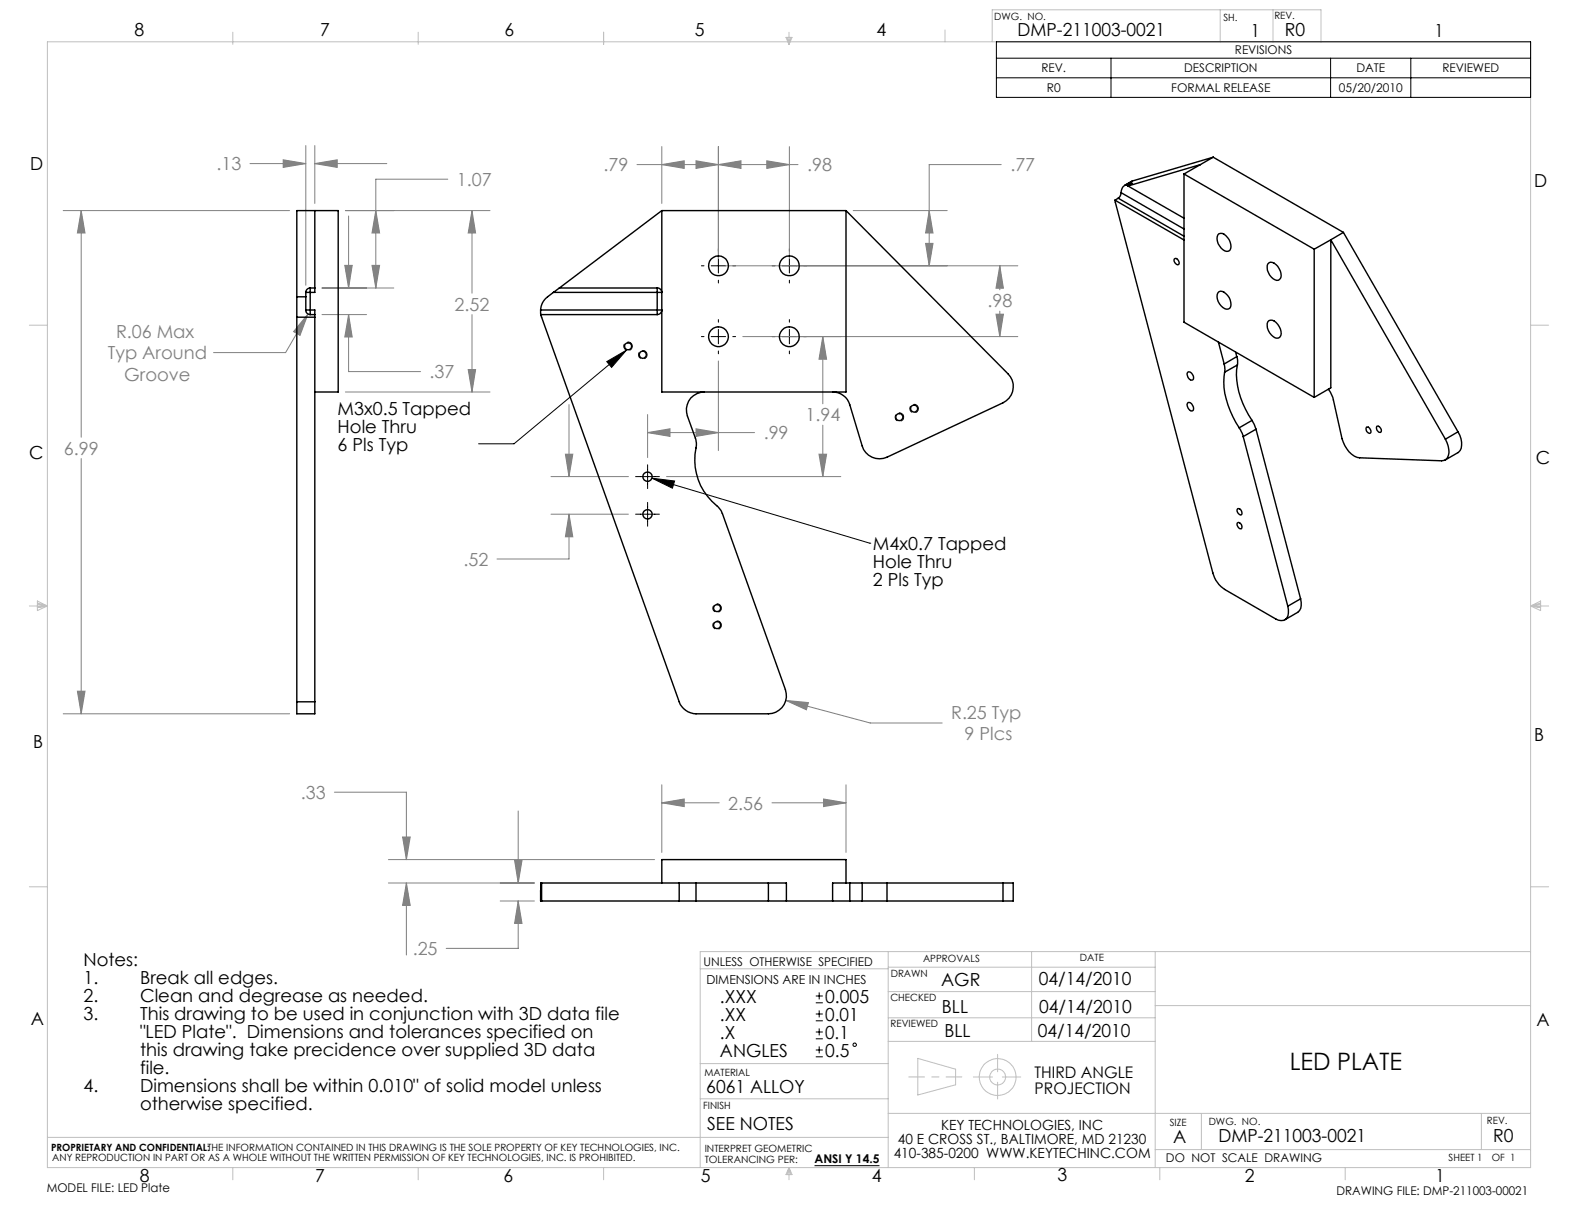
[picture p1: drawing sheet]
<svg xmlns="http://www.w3.org/2000/svg" width="279mm" height="216mm" viewBox="0 0 279 216" stroke-linecap="round" stroke-linejoin="round" font-family="sans-serif">
<g fill="none" stroke="#c0c0c0" stroke-width=".18">
<path d="M8.4 7.4h261.6v198.6h-261.6zM41.1 5.7v2.1M73.8 5.7v2.1M106.5 5.7v2.1M138.6 6.6h1.1l-.5 1.2zM138.9 6.6l.3 1.2M139.2 5.7v2.1M139.5 6.6l-.3 1.2M166.7 5.3v2.1M175 7.4v-5.7h58v5.7M215.2 1.7v5.7M224.5 1.7v5.7"/>
<path d="M5.2 57.4h3.2M270 57.4h3.2M5.2 106.9h3.2M6.6 106l1.8 .9-1.8 .8zM6.6 106.4l1.8 .5M6.6 106.6l1.8 .3M8.4 106.9l-1.8 .2M270 106.9h3.2M270 106.9l1.7 .2M270 106.9l1.7-.9v1.7zM271.7 106.6l-1.7 .3M271.7 106.4l-1.7 .5"/>
<path d="M5.2 156.4h3.2M270 156.4h3.2M123.5 170.9h33.2M156.7 167.9v38.1M156.7 179.5h47.1M156.7 174.9h47.1M156.7 170.6h47.1M182 167.9v15.8M203.8 167.9v38.1M203.8 177.4h66.2M270 167.9h-146.5v38.1M123.5 193.8h33.2"/>
<path d="M123.5 187.6h33.2M156.7 196.4h113.3M156.7 183.7h47.1M161.9 186.7l6.7 1.9v2.7l-6.7 1.8zM171.7 190h3.3M176 186v3.1M176 190.9v3M176.8 190h3.3M211.9 196.4v6.4M261.3 196.4v6.4M8.4 200.6h148.3M41.1 206v2.1"/>
<path d="M73.8 206v2.1M106.5 206v2.1M139.2 206v2.1M139.2 206l.5 1.2h-1.1zM139.2 206l-.3 1.2M139.2 206l.3 1.2M171.9 206v2.1M203.8 202.8h66.2M204.6 206v2.1M237.3 206v2.1"/>
<circle cx="176" cy="190" r="1.4"/>
<circle cx="176" cy="190" r="3.2"/>
</g>
<path d="M169.7 190h-9.4" fill="none" stroke="#c0c0c0" stroke-width=".18" stroke-dasharray="15.2 1.3 1.3 1.3" stroke-dashoffset="12.5"/>
<path d="M111.5 61.1a.76 .76 0 0 0-.9-.8 .76 .76 0 0 0-.4 1.2 .76 .76 0 0 0 1.2-.1l.1-.3M114.1 62.6a.75 .75 0 0 0-1.1-.6 .75 .75 0 0 0 0 1.3 .75 .75 0 0 0 1.1-.6v-.1M159.4 73.6a.75 .75 0 0 0-1.2-.6 .75 .75 0 0 0 0 1.3 .75 .75 0 0 0 1.2-.6v-.1M162 72.1a.75 .75 0 0 0-1.1-.7 .75 .75 0 0 0-.1 1.3 .75 .75 0 0 0 1.2-.4v-.2M127.2 107.3a.75 .75 0 0 0-1-.7 .75 .75 0 0 0-.2 1.3 .75 .75 0 0 0 1.2-.4v-.2M127.2 110.3a.75 .75 0 0 0-1-.7 .75 .75 0 0 0-.2 1.3 .75 .75 0 0 0 1.2-.4v-.2" fill="none" stroke="#000" stroke-width=".18" stroke-dasharray="1.3 .6" stroke-linecap="butt"/>
<g fill="none" stroke="#000" stroke-width=".18">
<path d="M175.8 7.4h94.2v9.8h-94.2zM175.8 10.3h94.2M175.8 13.7h94.2M196 10.3v6.9M234.7 10.3v6.9M248.8 10.3v6.9M123.7 46.9h.5M123.7 59.4h.5M125.4 46.9h2.6M125.4 59.4h2.6M126.7 43.9v.4M126.7 45.6v2.6"/>
<path d="M126.7 49.4v.5M126.7 56.4v.4M126.7 58.1v2.5M129.3 46.9h.5M129.3 59.4h.5M136.2 46.9h.5M136.2 59.4h.5M138 46.9h2.5M138 59.4h2.5M139.2 43.9v.4M139.2 45.6v2.6M139.2 49.4v.5"/>
<path d="M139.2 56.4v.4M139.2 58.1v2.5M141.8 46.9h.4M141.8 59.4h.4M107 63.8l3.5-2-2.6 3zM110.5 61.8l-19.8 16.5h-6.3M126.7 61.9v.5M139.2 61.9v.5M112.1 90.7h4.2M112.1 84.1h4.2M114.2 82v4.2M114.2 88.6v4.2"/>
<path d="M115 84.3l4 .5-.4 1.3zM115 84.3l38.4 11.5M153.4 95.8h.1"/>
</g>
<g fill="none" stroke="#808080" stroke-width=".18">
<path d="M11.1 37.1h40M14.3 37.1l.7 4h-1.3zM14.3 37.1v40M44.1 28.9h9.8M50 28.2l3.9 .7-3.9 .6zM53.9 25.7v24.6M55.5 28.9l4-.7v1.3zM55.5 25.7v10.2M55.5 28.9h12.7M60.9 37.1h25.5M61.5 38.1v12.7M66.3 37.1l.7 4h-1.4z"/>
<path d="M79 31.6h-12.7v19.2M83.3 37.1l.6 4h-1.3zM83.3 37.1v14.6M112.4 29h28.4M116.7 29l4-.6v1.3zM116.7 25.9v10M122.8 28.4l3.9 .6-3.9 .7zM126.7 29l4-.6v1.3zM126.7 25.9v19.7M135.3 28.4l3.9 .6-3.9 .7zM139.2 25.9v19.7M150.5 37.1h16.6"/>
<path d="M163.9 37.1l.7 4h-1.3zM176.6 29h-12.7v17.9M54.3 55.4l-1.4 3.8-1.1-.7zM54.3 55.4l-3.9 6.8h-12.7M56.8 50.8h12.7M56.8 55.5h7.9M60.8 46.8h1.3l-.6 4zM61.5 55.5l.6 3.9h-1.3zM61.5 55.5v10h12.7M65.6 46.8h1.4l-.7 4zM83.3 55.5v13.6M128 46.9h51.5"/>
<path d="M131 59.4h48.5M145.1 59.4l.7 4h-1.3zM145.1 59.4v11.8M163.3 42.9h1.3l-.7 4zM175.7 55.4h1.3l-.6 4zM176.4 46.9l.6 3.9h-1.3zM176.4 46.9v4.2M176.4 54.9v4.5M60.9 69.1h25.5M82.6 65.2h1.3l-.6 3.9zM100.4 71.4v12.7M114.2 76.3l4-.7v1.4z"/>
<path d="M114.2 73.1v7.6M114.2 76.3h18.9M122.8 75.6l3.9 .7-3.9 .7zM126.7 63.7v15.8M145.1 75v9.1M14.3 80.9v45M97.2 84.1h13.6M97.2 90.7h13.6M99.7 80.1h1.3l-.6 4zM100.4 90.7l.6 4h-1.3zM100.4 90.7v7.9h-12.7M117.6 84.1h30.7"/>
<path d="M144.5 80.1h1.3l-.7 4zM11.1 125.9h40M13.7 121.9h1.3l-.7 4zM59 139.7h12.7v11.9M116.7 138.4v12M138.6 123.5l4 .4-.4 1.3zM138.6 123.5l14.9 4h12.7M149.2 138.4v12M68.5 155.8h25.8M68.5 151.6h47M71 147.6h1.4l-.7 4zM71.7 155.8l.7 3.9h-1.4z"/>
<path d="M71.7 155.8v12.7M88.2 158.9h6.1M90.8 151.8h1.3l-.7 4zM91.4 158.9l.7 4h-1.3zM91.4 158.9v8.4h-12.7M91.4 143.1v12.7M116.7 141.6l4-.7v1.4zM116.7 141.6h10.2M136.2 141.6h13M145.3 140.9l3.9 .7-3.9 .7z"/>
</g>
<path d="M107 63.8l3.5-2-2.6 3zM115 84.3l4 .5-.4 1.3z" fill="#000"/>
<path d="M138.6 123.5l3.6 1.7 .4-1.3zM116.7 29l4-.6v1.3zM122.8 28.4l3.9 .6-3.9 .7zM163.9 37.1l.7 4h-1.3zM163.3 42.9h1.3l-.7 4zM126.7 29l4-.6v1.3zM135.3 28.4l3.9 .6-3.9 .7zM176.4 46.9l.6 3.9h-1.3zM175.7 55.4h1.3l-.6 4zM99.7 80.1h1.3l-.6 4zM100.4 90.7l.6 4h-1.3zM114.2 76.3l4-.7v1.4zM122.8 75.6l3.9 .7-3.9 .7zM145.1 59.4l.7 4h-1.3zM144.5 80.1h1.3l-.7 4zM90.8 151.8h1.3l-.7 4zM91.4 158.9l.7 4h-1.3zM116.7 141.6l4-.7v1.4zM145.3 140.9l3.9 .7-3.9 .7zM71 147.6h1.4l-.7 4zM71.7 155.8l.7 3.9h-1.4zM14.3 37.1l.7 4h-1.3zM13.7 121.9h1.3l-.7 4zM54.3 55.4l-2.5 3.1 1.1 .7zM55.5 28.9l4-.7v1.3zM50 28.2l3.9 .7-3.9 .6zM66.3 37.1l.7 4h-1.4zM65.6 46.8h1.4l-.7 4zM60.8 46.8h1.3l-.6 4zM61.5 55.5l.6 3.9h-1.3zM83.3 37.1l.6 4h-1.3zM82.6 65.2h1.3l-.6 3.9z" fill="#808080"/>
<g fill="none" stroke="#000" stroke-width=".25">
<path d="M55.5 37.1v13.7M116.7 37.1v32h32.5v-32M116.7 37.1h32.5M116.7 37.1l-18 13.7M149.2 37.1l28.6 28.8a3.2 3.2 0 0 1-.9 5.1l-20.4 9.6a3.2 3.2 0 0 1-4.4-1.9l-2.2-7.3a3.2 3.2 0 0 0-3-2.3M196.7 35.3l17.2 65.7a5.2 5.2 0 0 0 2.1 3l9 5.2a1.34 1.34 0 0 0 1.5 .2 1.34 1.34 0 0 0 .8-1.3l-.1-1.2M196.7 35.3l12.1 7M197.2 35l-.5 .3M197.2 35l11.6 6.7M197.7 34l-.1 .5-.4 .5M197.7 34l11.1 6.4M198.6 32.6a1.37 1.37 0 0 0-.9 1.4"/>
<path d="M199 32.8l9.8 5.7M199.4 32.4l.3-.1-.2 .2M199.4 32.4l-.8 .2M199.4 32.4l.1 .1M199.5 32.5l-.5 .3M199.7 31.9l-1.3 .8M199.7 31.9l-1.1 .7M208.8 30.7l23 13.3M208.8 30.7v26.1l23 13.3M211.7 29l-2.9 1.7M211.7 29l-12.7 3.8M214 27.7l-2.3 1.3"/>
<path d="M214 27.7l23 13.3M214 27.7l-14.3 4.2M52.4 52.4v3.6M52.4 52.4v-15.3h7.3v32h-4.2M52.4 56h3.1M52.4 52.4h1.5M52.4 56v67.8M53.9 52.4v2.3M53.9 54.7a.78 .78 0 0 0 .8 .8M53.9 51.6h.8M53.9 54.7h.8M53.9 51.6v.8"/>
<path d="M54.7 50.8a.77 .77 0 0 0-.8 .8M54.7 54.7v.8M54.7 50.8v.8M54.7 54.7h.8v.8M54.7 55.5h.8M54.7 50.8h.8M54.7 51.6v3.1M55.5 55.5v.5M55.5 50.8v.8h-.8M55.5 56v67.8M95.4 54.7v.8M95.4 54.7h20.5"/>
<path d="M95.4 55.5l24.4 68.3a3.3 3.3 0 0 0 3 2.1h12.7a3.2 3.2 0 0 0 3-4.3l-11.1-31-.5-1a10.9 10.9 0 0 1-4.1-11.2l-.1-.9-1.5-4.1a3.2 3.2 0 0 1 3-4.3M95.4 55.5h20.5M97.6 51.6l-1 .8a3 3 0 0 0-1.2 2.3M97.6 51.6h18.3M98.7 50.8l-1.1 .8M98.7 50.8h17.2M115.9 54.7h.3a.29 .29 0 0 1 .5 0 .29 .29 0 0 1-.1 .4l-.2 .3-.5 .1M115.9 50.8a.68 .68 0 0 1 .8 .8h-.8M115.9 54.7v.8M115.9 50.8v.8M115.9 51.6v3.1M207.1 45.7a.62 .62 0 0 1 .8 .2 .62 .62 0 0 1 0 .8l-.4-.1-.3-.3z"/>
<path d="M215 41.2a1.56 1.56 0 0 1 1.8 1.1 1.41 1.41 0 0 1-.1 2 1.94 1.94 0 0 1-2-1.8 1.3 1.3 0 0 1 .3-1.3zM215 51.5a1.58 1.58 0 0 1 1.8 1 1.41 1.41 0 0 1-.1 2 1.95 1.95 0 0 1-2-1.7 1.25 1.25 0 0 1 .3-1.3zM223.8 46.4a1.51 1.51 0 0 1 1.8 1 1.39 1.39 0 0 1-.1 2 2.22 2.22 0 0 1-1.9-2.8zM223.8 56.6a1.51 1.51 0 0 1 1.8 1 1.37 1.37 0 0 1-.1 2 2 2 0 0 1-1.9-1.7 1.21 1.21 0 0 1 .2-1.3zM231.8 44v26.1M234.7 42.3v26.1l-2.9 1.7M234.7 42.3l20.3 35.2M234.7 42.3l-2.9 1.7M237 41l-2.3 1.3M237 41l20.2 35.2M209.5 65.6a.93 .93 0 0 1 .9 1.4 .93 .93 0 0 1-.9-1.4zM209.5 71a.97 .97 0 0 1 .9 1.5 .97 .97 0 0 1-.9-1.5z"/>
<path d="M214.9 60.4v.1M214.9 60.5l1 3.7M215 60.4l-.1 .1M215.9 64.2l.2 1-.1 .5M216 65.7a14.2 14.2 0 0 0 2.6 9.8M217.9 62.1l.3 .8M218.2 62.9l.1 .6v.9M218.2 62.9l-2.3 1.3M218.3 64.4a13.6 13.6 0 0 0 2.5 9.8M218.3 64.4l-2.3 1.3M218.6 75.5l.7 1.5M219.3 77l7.9 29.9"/>
<path d="M220.8 74.2l.7 1.5M220.8 74.2l-2.2 1.3M221.5 75.7l-2.2 1.3M221.5 75.7l7.9 29.9M234.3 68.7l.8 1.4 1.6 7.3a4.3 4.3 0 0 0 3.1 3.4l14.5 .5a1.47 1.47 0 0 0 1.3-2l-.6-1.8M241.1 75.3a.74 .74 0 0 1 .6 1.1 .72 .72 0 0 1-.6-1.1zM242.9 75.2a.72 .72 0 0 1 .6 1.1 .74 .74 0 0 1-.6-1.1zM257.2 76.2a3.4 3.4 0 0 1 .4 3.2l-.4 .4-2.3 1.3M257.2 76.2l-2.2 1.3M218.2 92.3l.1-.1a.72 .72 0 0 1 .7 1.1 .77 .77 0 0 1-.8-1zM218.3 89.7a.74 .74 0 0 1 .7 1.1 .72 .72 0 0 1-.7-1.1zM229.4 105.6a1.97 1.97 0 0 1-.5 2.4l-2.3 1.3"/>
<path d="M229.4 105.6l-2.2 1.3M52.4 123.8v2.1h3.1v-2.1M52.4 123.8h3.1M95.5 155.8h-.1v1.2v1.9h.1M95.5 158.9h24.3M95.5 155.8h24.3M95.5 155.8v3.1M116.7 155.8v-4.2h32.5v4.2M119.8 158.9h3M119.8 155.8h3M119.8 155.8v3.1M122.8 158.9h12.7"/>
<path d="M122.8 155.8v3.1M122.8 155.8h12.7M135.5 158.9h3.2M135.5 155.8h3.2v3.1M135.5 155.8v3.1M138.7 158.9h8.2M146.9 158.9h3M149.9 155.8h-3v3.1M149.9 158.9h2.2M149.9 155.8h2.2M149.9 155.8v3.1M152.1 155.8h4.4"/>
<path d="M152.1 158.9h4.4M152.1 155.8v3.1M156.5 158.9h20.4M156.5 155.8h20.4M156.5 155.8v3.1M176.9 155.8h1.8v3.1h-1.8M176.9 155.8v3.1"/>
<circle cx="126.7" cy="59.4" r="1.74"/>
<circle cx="126.7" cy="46.9" r="1.74"/>
<circle cx="139.2" cy="59.4" r="1.76"/>
<circle cx="139.2" cy="46.9" r="1.76"/>
<circle cx="110.8" cy="61.1" r=".62"/>
<circle cx="113.4" cy="62.6" r=".63"/>
<circle cx="158.6" cy="73.6" r=".62"/>
<circle cx="161.2" cy="72.1" r=".63"/>
<circle cx="114.2" cy="90.7" r=".83"/>
<circle cx="114.2" cy="84.1" r=".83"/>
<circle cx="126.5" cy="110.3" r=".62"/>
<circle cx="126.5" cy="107.3" r=".62"/>
</g>
<g fill="none" stroke="#000" stroke-width=".18">
<path d="M143.9 176.9h1.2M143.9 175.7h1.2M143.9 178.9h1.2M144.5 175v1.3M144.5 178.2v1.3M143.9 180.1h1.2M143.9 183.2h1.2M143.9 182h1.2M143.9 186.4h1.2M143.9 185.2h1.2M144.5 181.4v1.2M144.5 184.6v1.2"/>
<path d="M143.7 205.6h11.4"/>
<circle cx="150.8" cy="184.3" r=".31"/>
</g>
<text font-size="4.2" x="227.5" y="188.7">LED PLATE</text>
<g font-size="3.2">
<text x="23.7" y="6.3">8</text>
<text x="56.5" y="6.4">7</text>
<text x="89" y="6.4">6</text>
<text x="122.6" y="6.4">5</text>
<text x="154.6" y="6.3">4</text>
<text x="179.5" y="6.4">DMP-211003-0021</text>
<text x="220.6" y="6.5">1</text>
<text x="226.6" y="6.4">R0</text>
<text x="253" y="6.6">1</text>
<text x="5.3" y="30">D</text>
<text x="270.6" y="32.9">D</text>
<text x="59.5" y="73.1">M3x0.5 Tapped</text>
<text x="59.5" y="76.3">Hole Thru</text>
<text x="5.2" y="81">C</text>
<text x="59.5" y="79.5">6 Pls Typ</text>
<text x="270.9" y="81.9">C</text>
<text x="154" y="97">M4x0.7 Tapped</text>
<text x="154" y="100.2">Hole Thru</text>
<text x="154" y="103.4">2 Pls Typ</text>
<text x="5.8" y="132">B</text>
<text x="270.6" y="130.7">B</text>
<text x="14.7" y="170.3">Notes:</text>
<text x="14.7" y="173.5">1.</text>
<text x="24.7" y="173.5">Break all edges.</text>
<text x="166" y="173.9">AGR</text>
<text x="183.2" y="173.8">04/14/2010</text>
<text x="14.7" y="176.7">2.</text>
<text x="14.7" y="179.8">3.</text>
<text x="24.7" y="176.7">Clean and degrease as needed.</text>
<text x="24.7" y="179.8">This drawing to be used in conjunction with 3D data file</text>
<text x="127" y="176.9">.XXX</text>
<text x="145.6" y="176.9">0.005</text>
<text x="166.2" y="178.8">BLL</text>
<text x="183.3" y="178.6">04/14/2010</text>
<text x="5.4" y="180.9">A</text>
<text x="24.7" y="183">&quot;LED Plate&quot;. Dimensions and tolerances specified on</text>
<text x="127" y="180.1">.XX</text>
<text x="127" y="183.2">.X</text>
<text x="145.6" y="180">0.01</text>
<text x="145.6" y="183.2">0.1</text>
<text x="166.6" y="182.9">BLL</text>
<text x="183" y="183">04/14/2010</text>
<text x="271" y="181">A</text>
<text x="24.7" y="186.2">this drawing take precidence over supplied 3D data</text>
<text x="24.7" y="189.4">file.</text>
<text x="127" y="186.4">ANGLES</text>
<text x="145.6" y="186.4">0.5</text>
<text x="14.7" y="192.5">4.</text>
<text x="24.7" y="192.5">Dimensions shall be within 0.010&quot; of solid model unless</text>
<text x="24.7" y="195.7">otherwise specified.</text>
<text x="124.6" y="192.8">6061 ALLOY</text>
<text x="124.7" y="199.4">SEE NOTES</text>
<text x="207" y="201.6">A</text>
<text x="214.9" y="201.5">DMP-211003-0021</text>
<text x="263.4" y="201.4">R0</text>
<text x="24.7" y="208.4">8</text>
<text x="55.6" y="208.5">7</text>
<text x="88.8" y="208.4">6</text>
<text x="123.6" y="208.4">5</text>
<text x="153.8" y="208.4">4</text>
<text x="186.6" y="208.3">3</text>
<text x="219.6" y="208.4">2</text>
<text x="253.2" y="208.5">1</text>
</g>
<g font-size="3.2" fill="#808080">
<text x="38.2" y="30">.13</text>
<text x="80.6" y="32.8">1.07</text>
<text x="106.4" y="30.2">.79</text>
<text x="142.4" y="30.2">.98</text>
<text x="178.2" y="30.2">.77</text>
<text x="20.5" y="59.6">R.06 Max</text>
<text x="80.2" y="54.8">2.52</text>
<text x="174.2" y="54.2">.98</text>
<text x="19" y="63.4">Typ Around</text>
<text x="21.9" y="67.2">Groove</text>
<text x="75.8" y="66.7">.37</text>
<text x="134.7" y="77.5">.99</text>
<text x="142.1" y="74.3">1.94</text>
<text x="11.3" y="80.2">6.99</text>
<text x="81.8" y="99.8">.52</text>
<text x="167.8" y="126.8">R.25 Typ</text>
<text x="170.1" y="130.6">9 Plcs</text>
<text x="53.1" y="140.9">.33</text>
<text x="128.5" y="142.8">2.56</text>
<text x="72.8" y="168.5">.25</text>
</g>
<g font-size="2.8">
<text x="182.5" y="190.1">THIRD ANGLE</text>
<text x="182.5" y="192.9">PROJECTION</text>
</g>
<g font-size="2.5">
<text x="158.4" y="201.9">40 E CROSS ST., BALTIMORE, MD 21230</text>
<text x="166" y="199.4">KEY TECHNOLOGIES, INC</text>
<text x="157.6" y="204.3">410-385-0200 WWW.KEYTECHINC.COM</text>
</g>
<text font-size="2.2" x="124.6" y="173.7">DIMENSIONS ARE IN INCHES</text>
<g font-size="2.1">
<text x="217.8" y="9.6">REVISIONS</text>
<text x="183.7" y="12.8">REV.</text>
<text x="184.7" y="16.2">R0</text>
<text x="206.6" y="16.2">FORMAL RELEASE</text>
<text x="208.9" y="12.8">DESCRIPTION</text>
<text x="236.2" y="16.2">05/20/2010</text>
<text x="239.3" y="12.8">DATE</text>
<text x="254.4" y="12.8">REVIEWED</text>
<text x="124.1" y="170.3">UNLESS OTHERWISE SPECIFIED</text>
<text x="143.7" y="205.2">ANSI Y 14.5</text>
<text x="205.7" y="205">DO NOT SCALE DRAWING</text>
<text x="8.2" y="210.3">MODEL FILE: LED Plate</text>
<text x="235.7" y="210.7">DRAWING FILE: DMP-211003-00021</text>
</g>
<g font-size="1.8">
<text x="175.4" y="3.5">DWG. NO.</text>
<text x="215.8" y="3.6">SH.</text>
<text x="224.8" y="3.3">REV.</text>
<text x="157.1" y="172.3">DRAWN</text>
<text x="162.8" y="169.7">APPROVALS</text>
<text x="190.5" y="169.5">DATE</text>
<text x="157.1" y="176.6">CHECKED</text>
<text x="157.1" y="181.2">REVIEWED</text>
<text x="124.2" y="189.8">MATERIAL</text>
<text x="124.1" y="195.6">FINISH</text>
<text x="9" y="203">PROPRIETARY AND CONFIDENTIAL:THE INFORMATION CONTAINED IN THIS DRAWING IS THE SOLE PROPERTY OF KEY TECHNOLOGIES, INC.</text>
<text x="124.3" y="203.1">INTERPRET GEOMETRIC</text>
<text x="206.3" y="198.5">SIZE</text>
<text x="213.2" y="198.5">DWG. NO.</text>
<text x="262.3" y="198.2">REV.</text>
<text x="9.2" y="204.8">ANY REPRODUCTION IN PART OR AS A WHOLE WITHOUT THE WRITTEN PERMISSION OF KEY TECHNOLOGIES, INC. IS PROHIBITED.</text>
<text x="124.3" y="205.2">TOLERANCING PER:</text>
<text x="255.5" y="204.8">SHEET 1</text>
<text x="263.1" y="204.8">OF 1</text>
</g>
</svg>
